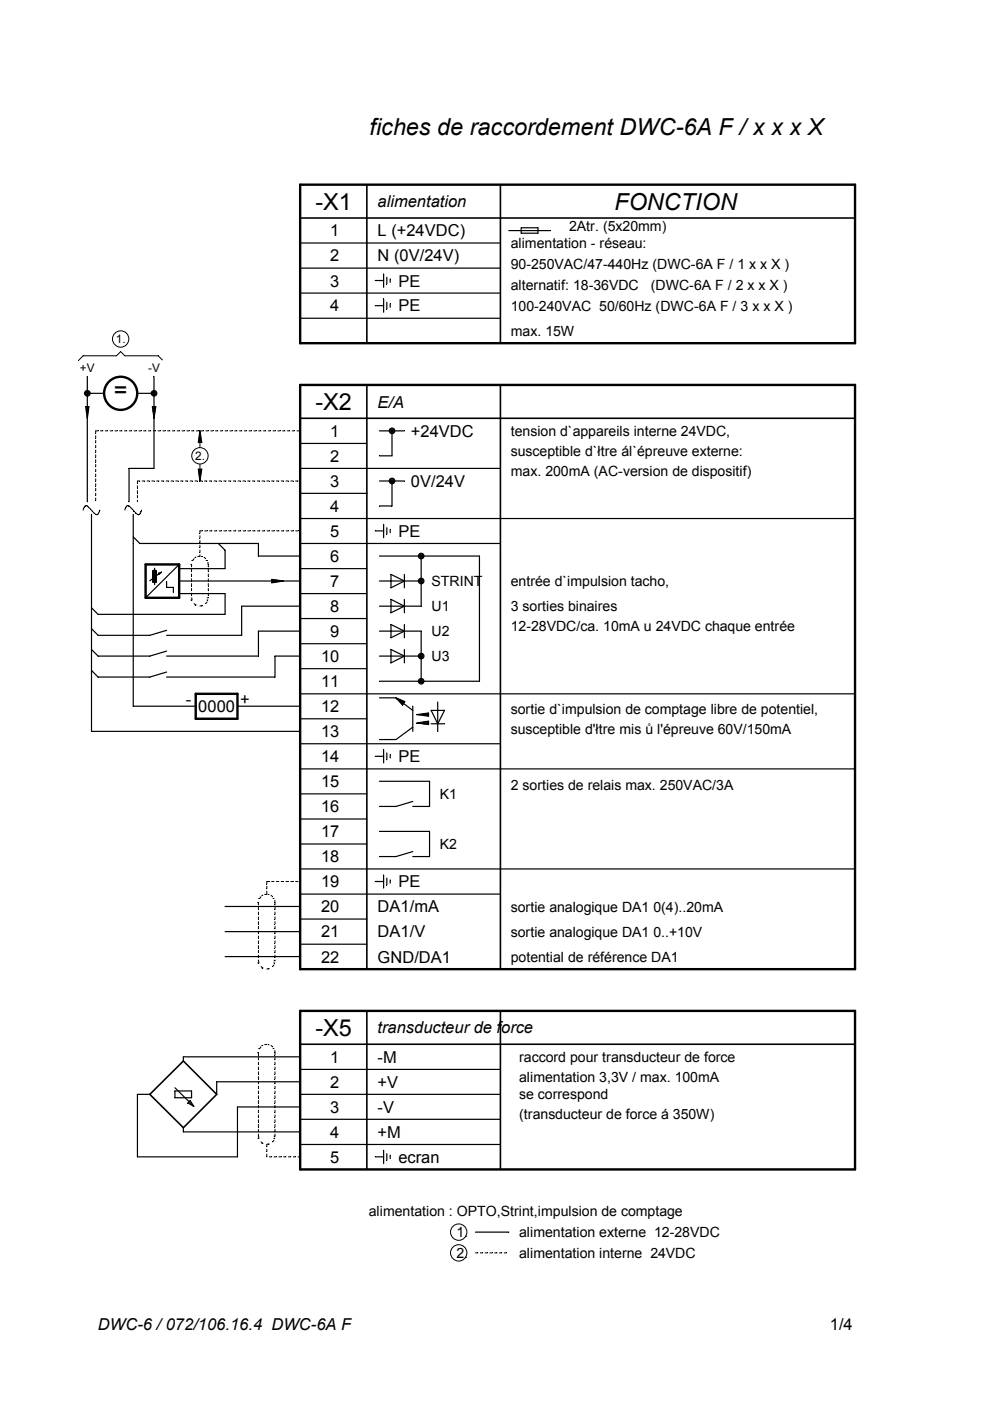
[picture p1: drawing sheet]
<svg xmlns="http://www.w3.org/2000/svg" width="210mm" height="297mm" viewBox="0 0 210 297" stroke-linecap="round" stroke-linejoin="round" font-family="sans-serif">
<g fill="none" stroke="#000" stroke-width=".25">
<path d="M63.6 56.9h42.5M63.6 51.5h42.5M79.6 59.5h1.7M81.3 58.1v2.8M82 58.8v1.4M82.7 59.1v.8M107.9 48.9h8.8M110.5 48.3h3.6v1.1h-3.6zM18.5 79.8v26.6M32.7 79.8v19.5h-5.3v7.1M63.6 67.5h42.5M63.6 62.1h42.5"/>
<path d="M79.6 64.8h1.7M81.3 63.4v2.8M82 64.1v1.4M82.7 64.4v.7M18.2 86.2h.7l-.4 2.5zM18.3 86.4v.9M18.5 83.4h3.5M18.7 86.4v.9M29.1 83.4h3.6M32.3 86.2h.7l-.3 2.5zM32.5 86.4v.9M32.8 86.4v.9"/>
<path d="M42.1 99.5h.7l-.4 2.5zM42.2 92.7v1M42.2 99.6v1M42.4 91.4l.4 2.4h-.7zM42.4 91.5v2.2M42.4 99.6v2.3M42.6 92.7v1M42.6 99.6v1M63.6 94h14.2M63.6 99.3h42.5M80.4 91.4h5.3M83.1 91.4v5.2h-2.7"/>
<path d="M19.4 109v46.1h44.2M28.3 113.8l1.3 1.4h25.2v2.7h8.8M28.3 109v40.7h13.2M38 119.7l-7.1 7M46.3 115.2l1.4 1.5v3.9h-9.7M63.6 115.2h42.5M63.6 109.9h117.7M63.6 104.6h14.2M79.6 112.6h1.7M80.4 102h5.3M80.4 117.9h21.3v26.5h-21.3M81.3 111.2v2.8"/>
<path d="M82 111.9v1.4M82.7 112.2v.7M83.1 102v5.3h-2.7M89.3 117.9v10.6h-8.9M19.4 133.3l1.4 1.4h11l3.5-1.1M19.4 137.7l1.4 1.4h11l3.5-1.1M32.8 120.5v3.4M33.6 121.5l.6-.2-.5 .5zM34.2 121.3l-2.4 1.8M35.3 123.3v1.2h1.5v1.1M38 123.2h25.6M38 125.9h9.7v4.4h-26.9l-1.4-1.4"/>
<path d="M57.6 122.8l2.5 .4-2.5 .4zM57.8 123.4h.9M57.8 123h.9M63.6 128.5h-12.4v6.2h-15.9M63.6 133.8h-8.8v5.3h-19.5M63.6 139.1h-5.3v4.4h-23M63.6 120.6h14.2M63.6 131.1h14.2M63.6 125.9h14.2M63.6 136.5h14.2M80.4 123.2h8.9M80.4 133.8h8.9v10.6"/>
<path d="M80.4 139.1h8.9M82.9 121.8l2.8 1.4-2.8 1.4zM82.9 127.1l2.8 1.4-2.8 1.4zM82.9 132.4l2.8 1.4-2.8 1.4zM82.9 137.7l2.8 1.4-2.8 1.4zM85.7 121.8v2.8M85.7 127.1v2.8M85.7 132.4v2.8M85.7 137.7v2.8M19.4 142.2l1.4 1.3h11l3.5-1M50.3 149.7h13.3M63.6 157.7h42.5"/>
<path d="M63.6 141.8h14.2M63.6 147.1h117.7M63.6 152.4h14.2M80.4 148h3.6M81.3 159v2.8M82 159.6v1.5M84 148l3.5 2.6M84 148l1.8 .8-.4 .7zM84.4 148.3h.1M84.4 148.2v.1M84.4 148.3v.1M84.5 148.3v.1"/>
<path d="M84.6 148.3v.2M84.6 148.4v.2M84.7 148.4v.3M84.8 148.4v.3M84.8 148.4v.4M84.9 148.5v.3M84.9 148.5v.4M85 148.5v.4M85 148.5v.5M85.1 148.5v.6M85.2 148.6v.6M85.3 148.6v.7"/>
<path d="M85.4 148.7v.6M85.4 148.7v.5M85.5 148.7v.5M85.5 148.7v.4M85.6 148.8v.2M85.7 148.8v.1M85.7 148.8h.1M87.5 154.2l-3.5 2.6h-3.6M87.5 149.7v5.4M88.4 151.5l2.5-.3v.6zM88.4 153.3l2.5-.4v.7zM88.5 151.5h2.3"/>
<path d="M88.5 153.3h2.3M89.8 153.5h1M89.8 151.3h1M89.8 151.7h1M89.8 153.1h1M91.4 150.6h2.8l-1.4 2.9zM91.4 153.5h2.8M92.8 148.8v6.3M63.6 178.9h14.2M63.6 173.6h14.2M63.6 168.3h14.2M63.6 163h117.7"/>
<path d="M79.6 160.4h1.7M80.4 165.6h10.7v5.4h-3.6M80.4 176.3h10.7v5.3h-3.6M82.7 160v.7M87.5 169.9l-3.5 1.1h-3.6M47.7 197.5h15.9M47.7 192.2h15.9M63.6 184.2h117.7M63.6 194.9h14.2M63.6 189.6h42.5M79.6 186.9h1.7M81.3 185.5v2.8"/>
<path d="M82 186.2v1.4M82.7 186.6v.6M87.5 180.5l-3.5 1.1h-3.6M47.7 202.8h15.9M63.6 200.2h14.2M31.8 232h-2.7v13.3h21.2v-10.6h13.3M37.1 231.3h3.5v1.4h-3.5zM37.1 230.6l4 4M38.9 239.1v.9h24.7M40.3 233.3l.8 1.3-1.3-.8zM63.6 232h42.5M63.6 226.7h42.5"/>
<path d="M63.6 237.3h42.5M63.6 224.1h-24.7v.9M63.6 229.4h-17.7v2.6M63.6 242.7h42.5M79.6 245.3h1.7M81.3 243.9v2.8M82 244.6v1.4M82.7 244.9v.8M100.8 261.2h7.1"/>
<circle cx="18.5" cy="83.4" r=".26"/>
<circle cx="18.5" cy="83.4" r=".43"/>
<circle cx="18.5" cy="83.4" r=".59"/>
<circle cx="32.7" cy="83.4" r=".26"/>
<circle cx="32.7" cy="83.4" r=".43"/>
<circle cx="32.7" cy="83.4" r=".59"/>
<circle cx="83.1" cy="91.4" r=".26"/>
<circle cx="83.1" cy="91.3" r=".43"/>
<circle cx="83.1" cy="91.4" r=".59"/>
<circle cx="83.1" cy="102" r=".26"/>
<circle cx="83.1" cy="102" r=".43"/>
<circle cx="83.1" cy="102" r=".59"/>
<circle cx="89.3" cy="117.9" r=".26"/>
<circle cx="89.3" cy="117.9" r=".43"/>
<circle cx="89.3" cy="117.9" r=".59"/>
<circle cx="89.3" cy="123.2" r=".26"/>
<circle cx="89.3" cy="139.1" r=".26"/>
<circle cx="89.3" cy="139.1" r=".43"/>
<circle cx="89.3" cy="123.2" r=".43"/>
<circle cx="89.3" cy="123.2" r=".59"/>
<circle cx="89.3" cy="139.1" r=".59"/>
<circle cx="89.3" cy="144.4" r=".26"/>
<circle cx="89.3" cy="144.4" r=".43"/>
<circle cx="89.3" cy="144.4" r=".59"/>
</g>
<g fill="none" stroke="#000" stroke-width=".21">
<path d="M16.7 76.3l.9-.9h7.1l.9-.9 .9 .9h7l.9 .9M20.3 92.4v.5M20.3 93.4v.5M20.3 94.4v.5M20.3 95.4v.5M20.3 96.4v.5M20.3 97.4v.6M20.3 98.5v.5M20.3 99.5v.5M20.8 91.4h-.5v.5M21.3 91.4h.5M22.3 91.4h.5"/>
<path d="M23.3 91.4h.5M24.4 91.4h.5M25.4 91.4h.5M26.4 91.4h.5M27.4 91.4h.5M28.4 91.4h.5M29.4 91.4h.5M30.5 91.4h.5M31.5 91.4h.5M32.5 91.4h.5M33.5 91.4h.5M34.5 91.4h.5"/>
<path d="M35.5 91.4h.5M36.5 91.4h.6M37.6 91.4h.5M38.6 91.4h.5M39.6 91.4h.5M40.6 91.4h.5M41.6 91.4h.5M42.4 91.4v3.5M42.4 98.4v3.6M42.6 91.4h.6M43.7 91.4h.5M44.7 91.4h.5"/>
<path d="M45.7 91.4h.5M46.7 91.4h.5M47.7 91.4h.5M48.7 91.4h.5M49.8 91.4h.5M50.8 91.4h.5M51.8 91.4h.5M52.8 91.4h.5M53.8 91.4h.5M54.8 91.4h.5M55.9 91.4h.5M56.9 91.4h.5"/>
<path d="M57.9 91.4h.5M58.9 91.4h.5M59.9 91.4h.5M60.9 91.4h.5M61.9 91.4h.6M63 91.4h.5M17.6 108.2l.4-.9h.5l1.5 1.5 .5 .3 .3-.1 .4-.8M20.3 100.5v.5M20.3 101.5v.5M20.3 102.5v.5M20.3 103.5v.6M20.3 104.6v.5"/>
<path d="M20.3 105.6v.5M26.5 108.2l.2-.7 .4-.3 .3 .1 1.4 1.5 .6 .3 .2-.1 .4-.8M29.1 103v.5M29.1 104v.5M29.1 105v.5M29.1 106v.4M29.6 102h-.5v.5M30.2 102h.5M31.2 102h.5M32.2 102h.5M33.2 102h.5M34.2 102h.5"/>
<path d="M35.2 102h.5M36.3 102h.5M37.3 102h.5M38.3 102h.5M39.3 102h.5M40.3 102h.5M40.6 119.7v.5M40.7 119.7h.1M40.9 118.8h.1M41.2 118.4l-.3 .4M41.3 102h.5M41.5 118.1h.1"/>
<path d="M42.3 102h.6M42.4 117.9l-.5 .1M42.4 113.6v.5M42.4 114.6v.5M42.4 115.6v.5M42.4 116.6v.5M42.4 117.6v.3M42.9 118h.1M42.9 112.6h-.5v.5M43.3 118.1l.3 .3M43.4 102h.5M43.4 112.6h.5"/>
<path d="M43.9 118.8h.1M44.1 119.2v.5M44.2 119.7v.5M44.4 102h.5M44.4 112.6h.5M45.4 102h.5M45.4 112.6h.5M46.4 102h.5M46.5 112.6h.5M47.4 102h.5M47.5 112.6h.5M48.4 102h.6"/>
<path d="M48.5 112.6h.5M49.5 102h.5M49.5 112.6h.5M50.5 102h.5M50.5 112.6h.5M51.5 102h.5M51.5 112.6h.5M52.5 102h.5M52.5 112.6h.6M53.5 102h.5M53.6 112.6h.5M54.5 102h.5"/>
<path d="M54.6 112.6h.5M55.6 102h.5M55.6 112.6h.5M56.6 102h.5M56.6 112.6h.5M57.6 102h.5M57.6 112.6h.5M58.6 102h.5M58.6 112.6h.6M59.6 102h.5M59.7 112.6h.5M60.6 102h.5"/>
<path d="M60.7 112.6h.5M61.7 102h.5M61.7 112.6h.5M62.7 102h.5M62.7 112.6h.5M40.6 120.7v.5M40.6 121.7v.5M40.6 122.7v.5M40.6 123.7v.5M40.6 124.8v.5M40.6 125.8v.5M40.7 126.7v.5"/>
<path d="M40.7 127.2h.1M41.2 128l.3 .3M41.5 128.3h.1M42.9 128.4h.1M42.9 128.4l-.5 .1M43.9 127.6l-.3 .4M44.1 127.2h.1M44.1 126.7h.1M44.2 120.7v.5M44.2 121.7v.5M44.2 122.7v.5M44.2 123.7v.5"/>
<path d="M44.2 124.8v.5M44.2 125.8v.5M54.8 191.3v.6M54.8 192.4v.5M54.8 193.4v.5M54.8 194.4v.5M54.8 195.4v.5M54.8 196.4v.5M54.8 197.4v.5M54.8 198.5v.5M54.8 199.5v.5M54.8 191.3h.1"/>
<path d="M55 190.5h.1M55.3 190.1l-.3 .4M55.7 189.8h.1M56.6 187.9v.5M56.6 188.9v.7M56.6 189.6h-.5M57 189.6h.1M57.1 186.9h-.5v.5M57.5 189.8l.3 .3M57.6 186.9h.5M58.1 190.5h.1M58.3 190.9v1"/>
<path d="M58.3 192.4v.5M58.3 193.4v.5M58.3 194.4v.5M58.3 195.4v.5M58.3 196.4v.5M58.3 197.4v.5M58.3 198.5v.5M58.3 199.5v.5M58.6 186.9h.5M59.6 186.9h.5M60.6 186.9h.5M61.7 186.9h.5"/>
<path d="M62.7 186.9h.5M54.8 200.5v.5M54.8 201.5v.5M54.8 202.5v.5M54.8 203.5v.2M54.8 203.7l.1 .5M54.9 204.2h.1M55.3 204.9l.4 .3M55.7 205.2h.1M57 205.4h.1M57 205.4h-.4M58.1 204.6l-.3 .3"/>
<path d="M58.3 204.2h.1M58.3 203.7h.1M58.3 200.5v.5M58.3 201.5v.5M58.3 202.5v.5M58.3 203.5v.2M54.8 223.2v.5M54.8 224.2v.5M54.8 225.2v.5M54.8 226.2v.5M54.8 227.2v.5M54.8 228.3v.5"/>
<path d="M54.8 229.3v.5M54.8 230.3v.5M54.8 231.3v.5M54.8 232.3v.5M54.8 233.3v.5M54.8 234.4v.5M54.8 235.4v.5M54.8 236.4v.5M54.8 237.4v.5M54.8 238.4v.5M54.8 239.4v.5M54.8 223.2h.1"/>
<path d="M55 222.3h.1M55.3 222l-.3 .3M55.7 221.7h.1M56.6 221.4l-.5 .1M57 221.5h.1M57.5 221.7l.3 .3M58.1 222.3h.1M58.3 222.7v1M58.3 224.2v.5M58.3 225.2v.5M58.3 226.2v.5M58.3 227.2v.5"/>
<path d="M58.3 228.3v.5M58.3 229.3v.5M58.3 230.3v.5M58.3 231.3v.5M58.3 232.3v.5M58.3 233.3v.5M58.3 234.4v.5M58.3 235.4v.5M58.3 236.4v.5M58.3 237.4v.5M58.3 238.4v.5M58.3 239.4v.5"/>
<path d="M54.8 240.4v.5M54.8 240.9l.1 .4M54.9 241.3h.1M55.3 242.1l.4 .3M55.7 242.4h.1M56.6 242.7v.5M56.6 243.7v.5M56.6 244.7v.6M57 242.6h.1M57 242.6h-.4M57.1 245.3h.5M58.1 241.8l-.3 .3"/>
<path d="M58.1 245.3h.5M58.3 241.3h.1M58.3 240.9h.1M58.3 240.4v.5M59.1 245.3h.5M60.1 245.3h.5M61.1 245.3h.6M62.2 245.3h.5M63.2 245.3h.4M100.8 265.6h.5M101.8 265.6h.5M102.8 265.6h.5"/>
<path d="M103.9 265.6h.5M104.9 265.6h.5M105.9 265.6h.5M106.9 265.6h.5"/>
<circle cx="25.6" cy="71.9" r="1.74"/>
<circle cx="42.4" cy="96.6" r="1.74"/>
<circle cx="97.3" cy="265.6" r="1.74"/>
<circle cx="97.3" cy="261.2" r="1.74"/>
</g>
<path d="M77.8 39.2v33.6M106.1 39.2v33.6M63.6 46.2h117.7M63.6 88.7h117.7M77.8 81.6v123.9M106.1 81.6v123.9h-42.5M77.8 214.3v33.6M106.1 214.3v33.6M31.8 232l7.1-7 7 7-7 7.1zM63.6 221.4h117.7" fill="none" stroke="#000" stroke-width=".34"/>
<g fill="none" stroke="#000" stroke-width=".51">
<path d="M63.6 39.2h117.7v33.6h-117.7zM63.6 81.6h117.7v123.9h-117.7zM30.9 119.7h7.1v7h-7.1zM32.5 121.1h.5v2.3h-.5zM32.7 121.1v2.3M32.8 121.1v2.3M41.5 147.1h8.8v5.3h-8.8zM63.6 214.3h117.7v33.6h-117.7z"/>
<circle cx="25.6" cy="83.4" r="3.5"/>
</g>
<g font-size="5">
<text x="78.3" y="28.5">fiches de raccordement DWC-6A F / x x x X</text>
<text x="66.9" y="44.4">-X1</text>
<text x="130.3" y="44.4">FONCTION</text>
<text x="24.1" y="84.3">=</text>
<text x="66.9" y="86.9">-X2</text>
<text x="66.9" y="219.6">-X5</text>
</g>
<g font-size="3.5">
<text x="80.1" y="43.9">alimentation</text>
<text x="70" y="50.1">1</text>
<text x="80.1" y="50.1">L (+24VDC)</text>
<text x="70" y="55.4">2</text>
<text x="80.1" y="55.4">N (0V/24V)</text>
<text x="70" y="60.7">3</text>
<text x="84.5" y="60.7">PE</text>
<text x="70" y="66">4</text>
<text x="84.5" y="66">PE</text>
<text x="80.1" y="86.4">E/A</text>
<text x="70" y="92.6">1</text>
<text x="87.1" y="92.6">+24VDC</text>
<text x="70" y="97.9">2</text>
<text x="70" y="103.2">3</text>
<text x="87.1" y="103.2">0V/24V</text>
<text x="70" y="108.5">4</text>
<text x="70" y="113.8">5</text>
<text x="84.5" y="113.8">PE</text>
<text x="70" y="119.1">6</text>
<text x="70" y="124.5">7</text>
<text x="70" y="129.7">8</text>
<text x="70" y="135">9</text>
<text x="68.1" y="140.4">10</text>
<text x="39.4" y="149.4">-</text>
<text x="50.9" y="149.4">+</text>
<text x="68.1" y="145.7">11</text>
<text x="42.1" y="151">0000</text>
<text x="68.1" y="151">12</text>
<text x="68.1" y="156.3">13</text>
<text x="68.1" y="161.6">14</text>
<text x="84.5" y="161.6">PE</text>
<text x="68.1" y="166.9">15</text>
<text x="68.1" y="172.2">16</text>
<text x="68.1" y="177.5">17</text>
<text x="68.1" y="182.8">18</text>
<text x="68.1" y="188.1">19</text>
<text x="84.5" y="188.1">PE</text>
<text x="68.1" y="193.5">20</text>
<text x="80.1" y="193.5">DA1/mA</text>
<text x="68.1" y="198.8">21</text>
<text x="80.1" y="198.8">DA1/V</text>
<text x="68.1" y="204.1">22</text>
<text x="80.1" y="204.1">GND/DA1</text>
<text x="80.1" y="219.1">transducteur de force</text>
<text x="70" y="225.3">1</text>
<text x="80.1" y="225.3">-M</text>
<text x="70" y="230.6">2</text>
<text x="80.1" y="230.6">+V</text>
<text x="70" y="235.9">3</text>
<text x="80.1" y="235.9">-V</text>
<text x="70" y="241.2">4</text>
<text x="80.1" y="241.2">+M</text>
<text x="70" y="246.5">5</text>
<text x="84.5" y="246.5">ecran</text>
<text x="20.8" y="281.9">DWC-6 / 072/106.16.4 DWC-6A F</text>
<text x="176" y="281.9">1/4</text>
</g>
<g font-size="3">
<text x="108.3" y="52.6">alimentation - réseau:</text>
<text x="120.7" y="49.1">2Atr. (5x20mm)</text>
<text x="108.3" y="57">90-250VAC/47-440Hz (DWC-6A F / 1 x x X )</text>
<text x="108.3" y="61.4">alternatif: 18-36VDC</text>
<text x="108.3" y="65.9">100-240VAC 50/60Hz (DWC-6A F / 3 x x X )</text>
<text x="138" y="61.4">(DWC-6A F / 2 x x X )</text>
<text x="108.3" y="71.2">max. 15W</text>
<text x="108.3" y="92.4">tension d`appareils interne 24VDC,</text>
<text x="108.3" y="96.6">susceptible d`łtre ál`épreuve externe:</text>
<text x="108.3" y="100.9">max. 200mA (AC-version de dispositif)</text>
<text x="91.5" y="124.2">STRINT</text>
<text x="108.3" y="124.2">entrée d`impulsion tacho,</text>
<text x="91.5" y="129.6">U1</text>
<text x="108.3" y="129.6">3 sorties binaires</text>
<text x="91.5" y="134.9">U2</text>
<text x="108.3" y="133.8">12-28VDC/ca. 10mA u 24VDC chaque entrée</text>
<text x="91.5" y="140.2">U3</text>
<text x="108.3" y="151.3">sortie d`impulsion de comptage libre de potentiel,</text>
<text x="108.3" y="155.6">susceptible d'łtre mis ů l'épreuve 60V/150mA</text>
<text x="108.3" y="167.6">2 sorties de relais max. 250VAC/3A</text>
<text x="93.2" y="169.4">K1</text>
<text x="93.2" y="180">K2</text>
<text x="108.3" y="193.3">sortie analogique DA1 0(4)..20mA</text>
<text x="108.3" y="198.6">sortie analogique DA1 0..+10V</text>
<text x="108.3" y="203.9">potential de référence DA1</text>
<text x="110.1" y="225.1">raccord pour transducteur de force</text>
<text x="110.1" y="229.4">alimentation 3,3V / max. 100mA</text>
<text x="110.1" y="233.1">se correspond</text>
<text x="110.1" y="237.3">(transducteur de force á 350W)</text>
<text x="78.2" y="257.8">alimentation : OPTO,Strint,impulsion de comptage</text>
<text x="96.8" y="262.3">1.</text>
<text x="110.1" y="262.3">alimentation externe 12-28VDC</text>
<text x="96.8" y="266.7">2.</text>
<text x="110.1" y="266.7">alimentation interne 24VDC</text>
</g>
<g font-size="2.5">
<text x="24.6" y="72.8">1.</text>
<text x="16.9" y="78.9">+V</text>
<text x="31.4" y="78.9">-V</text>
<text x="41.4" y="97.5">2.</text>
</g>
</svg>
